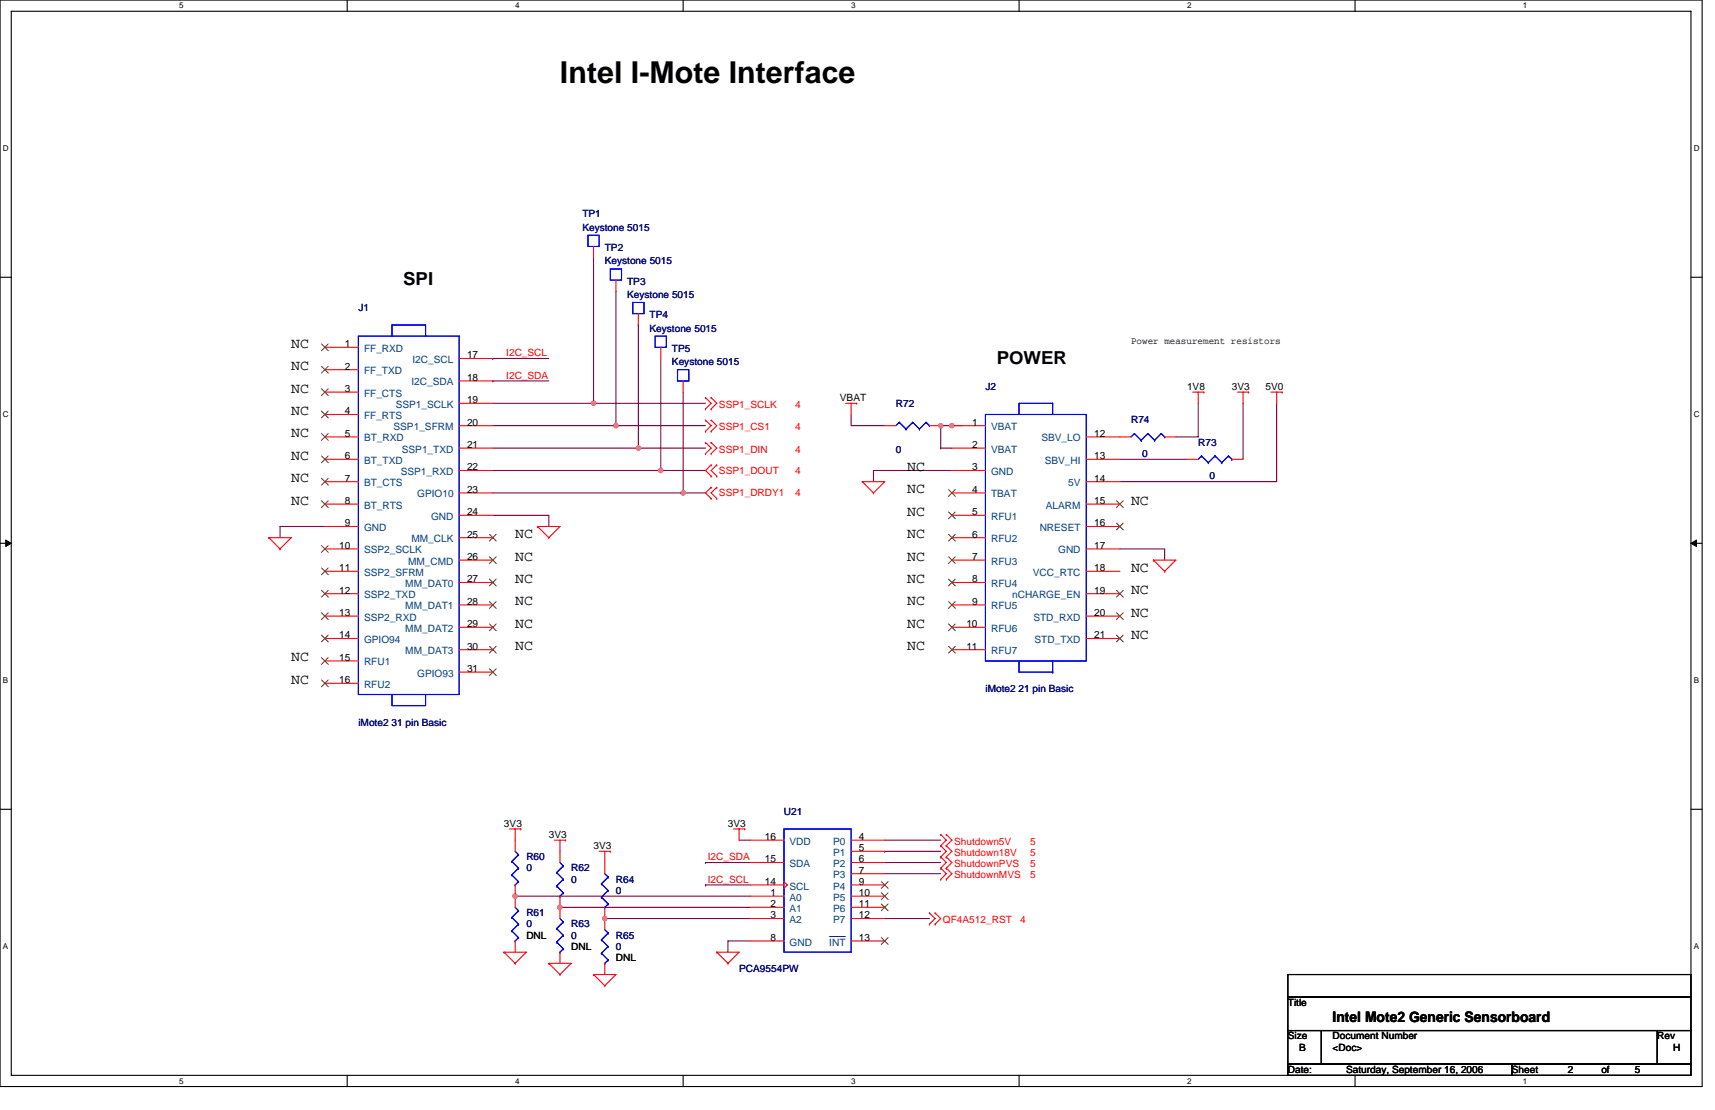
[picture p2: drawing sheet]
<svg xmlns="http://www.w3.org/2000/svg" width="432mm" height="279mm" viewBox="0 0 432 279" stroke-linecap="round" stroke-linejoin="round" font-family="sans-serif">
<path d="M0 0h428.6v273.5h-428.6zM2.8 2.8h422.9v267.9h-422.9z" fill="none" stroke="#000" stroke-width=".28"/>
<g fill="#fff">
<path d="M45.1 .3h1.1v2.3h-1.1z"/>
<path d="M45.1 271h1.1v2.2h-1.1z"/>
</g>
<path d="M87.4 0v2.8M87.4 270.7v2.8" fill="none" stroke="#000" stroke-width=".28"/>
<g fill="#fff">
<path d="M129.7 .3h1.1v2.3h-1.1z"/>
<path d="M129.7 271h1.1v2.2h-1.1z"/>
</g>
<path d="M172 0v2.8M172 270.7v2.8" fill="none" stroke="#000" stroke-width=".28"/>
<g fill="#fff">
<path d="M214.3 .3h1.1v2.3h-1.1z"/>
<path d="M214.3 271h1.1v2.2h-1.1z"/>
</g>
<path d="M256.6 0v2.8M256.6 270.7v2.8" fill="none" stroke="#000" stroke-width=".28"/>
<g fill="#fff">
<path d="M298.9 .3h1.1v2.3h-1.1z"/>
<path d="M298.9 271h1.1v2.2h-1.1z"/>
</g>
<path d="M341.2 0v2.8M341.2 270.7v2.8" fill="none" stroke="#000" stroke-width=".28"/>
<g fill="#fff">
<path d="M383.5 .3h1.1v2.3h-1.1z"/>
<path d="M383.5 271h1.1v2.2h-1.1z"/>
<path d="M.7 36.3h1.5v2.3h-1.5z"/>
<path d="M426.5 36.3h1.4v2.3h-1.4z"/>
<path d="M.7 103.3h1.5v2.2h-1.5z"/>
<path d="M426.5 103.3h1.4v2.2h-1.4z"/>
</g>
<path d="M0 69.8h2.8M425.7 69.8h2.9" fill="none" stroke="#000" stroke-width=".28"/>
<g fill="#fff">
<path d="M.7 170.2h1.4v2.3h-1.4z"/>
<path d="M426.5 170.2h1.3v2.3h-1.3z"/>
</g>
<path d="M0 136.8h2.8M425.7 136.8h2.9" fill="none" stroke="#000" stroke-width=".28"/>
<path d="M1.4 135.9l1.4 .9-1.4 .8zM425.7 136.8l1.4-.9v1.7z" fill="#000" stroke="#000" stroke-width=".25"/>
<g fill="#fff">
<path d="M.7 237.2h1.4v2.2h-1.4z"/>
<path d="M426.4 237.2h1.4v2.2h-1.4z"/>
</g>
<path d="M0 203.7h2.8M425.7 203.7h2.9M324.3 245.3h101.4v5.7h-101.4zM324.3 251h101.4v8.4h-101.4zM324.3 259.4h8.4v8.5h-8.4zM332.7 259.4h84.6v8.5h-84.6zM417.3 259.4h8.4v8.5h-8.4zM324.3 267.9h56.3v2.8h-56.3zM380.6 267.9h45.1v2.8h-45.1z" fill="none" stroke="#000" stroke-width=".28"/>
<g fill="none" stroke="#800040" stroke-width=".28">
<path d="M149.4 64.9v36.6M155.1 73.3v33.8M124.1 95.9h.1M124.1 90.2h.1M124.1 95.9h14.1M124.1 90.2h14.1M160.7 81.8h.1M160.7 81.8v31M166.4 90.2v28.2M172 98.7v25.4M124.1 101.5h25.3M124.1 118.4h42.3"/>
<path d="M124.1 107.1h31M124.1 112.8h36.6M149.4 101.5h.1M149.4 101.5h28.2M155.1 107.1h.1M155.1 107.1h22.5M160.7 112.8h16.9M166.4 118.4h.1M166.4 118.4h11.2M214.3 104.3v2.8h8.5M236.9 112.8h.1M236.9 112.8h2.8"/>
<path d="M239.7 118.4h-19.8v2.8M239.7 107.1h.1M239.7 107.1h2.8M239.7 107.1h-2.8v5.7M282 115.6h16.9M301.7 101.5v8.5h-5.6M313 101.5v14.1M321.4 101.5v19.7h-39.4M81.8 132.5h-11.3v2.8M124.1 129.7h14.1v2.8M124.1 124.1h47.9M172 124.1h.1"/>
<path d="M172 124.1h5.6M282 138.2h11.2v2.8M177.6 217.1h.1M177.6 217.1h11.3M186.1 211.5h2.8M222.8 217.1h14.1M222.8 219.9h14.1M222.8 211.5h14.1M222.8 214.3h.1M222.8 214.3h14.1M129.7 225.6h.1M129.7 225.6h59.2"/>
<path d="M141 228.4h.1M141 228.4h47.9M152.3 231.2h.1M152.3 231.2h36.6M177.6 222.8h.1M177.6 222.8h11.3M188.9 236.9h-5.6v2.8M222.8 231.2h11.2"/>
</g>
<g fill="#f0f" stroke="#f0f" stroke-width=".28">
<circle cx="166.3" cy="118.4" r=".55"/>
<circle cx="149.4" cy="101.5" r=".56"/>
<circle cx="155.1" cy="107.1" r=".55"/>
<circle cx="172" cy="124.1" r=".56"/>
<circle cx="160.7" cy="112.8" r=".55"/>
<circle cx="129.7" cy="225.5" r=".56"/>
<circle cx="141" cy="228.4" r=".56"/>
<circle cx="152.2" cy="231.2" r=".55"/>
<circle cx="239.6" cy="107.1" r=".55"/>
<circle cx="236.8" cy="107.1" r=".55"/>
</g>
<g fill="none" stroke="#f00" stroke-width=".28">
<path d="M149.4 62v2.9M155.1 70.5v2.8M160.7 79v2.8M81.8 98.7h8.4M81.8 87.4h8.4M81.8 93h8.4M115.6 95.9h8.5M115.6 90.2h8.5M166.4 87.4v2.8M172 95.9v2.8M300.3 98.7h2.8M301.7 98.7v2.8"/>
<path d="M303.1 98.7h.1M311.6 98.7h2.8M313 98.7v2.8M314.4 98.7h.1M320 98.7h2.8M321.4 98.7v2.8M322.8 98.7h.1M81.8 104.3h8.4M81.8 110h8.4M81.8 115.6h8.4M115.6 101.5h8.5M115.6 118.4h8.5"/>
<path d="M115.6 112.8h8.5M115.6 107.1h8.5M177.6 102.9h.1M177.6 100.1h.1M177.6 114.2h.1M177.6 111.4h.1M177.6 108.6h.1M177.6 105.7h.1M177.6 100.1l1.4 1.4-1.4 1.4M177.6 111.4l1.4 1.4-1.4 1.4M177.6 105.7l1.4 1.4-1.4 1.5M179 117h.1"/>
<path d="M179 119.8h.1M179 102.9h.1M179 100.1h.1M179 114.2h.1M179 111.4h.1M179 108.6h.1M179 105.7h.1M179 117l-1.4 1.4 1.4 1.4M179 100.1l1.5 1.4-1.5 1.4M179 111.4l1.5 1.4-1.5 1.4M179 105.7l1.5 1.4-1.5 1.5M180.5 119.8h.1"/>
<path d="M180.5 117h.1M180.5 117l-1.5 1.4 1.5 1.4M212.9 101.5h2.8M214.3 101.5v2.8M215.7 101.5h.1M222.8 107.1h2.8M234 107.1h2.9M239.7 118.4h8.4M239.7 112.8h8.4M239.7 107.1h8.4M273.5 110h11.3M273.5 115.6h8.5"/>
<path d="M293.2 110h2.9M298.9 115.6h2.8M310.2 115.6h2.8M67.7 135.3h5.6l-2.8 2.9M67.7 135.3h.1M67.7 135.3l2.8 2.9M70.5 138.2h.1M81.8 121.2h8.4M81.8 126.9h8.4M81.8 132.5h8.4M81.8 138.2h8.4M115.6 135.3h8.5"/>
<path d="M115.6 129.7h8.5M115.6 124.1h8.5M135.3 132.5h5.7l-2.8 2.8M135.3 132.5h.1M135.3 132.5l2.9 2.8M138.2 135.3h.1M179 122.7h.1M179 125.5h.1M179 122.7l-1.4 1.4 1.4 1.4M180.5 125.5h.1M180.5 122.7h.1M180.5 122.7l-1.5 1.4 1.5 1.4"/>
<path d="M217.1 121.2h5.7l-2.9 2.9M217.1 121.2h.1M217.1 121.2l2.8 2.9M219.9 124.1h.1M239.7 135.3h8.4M239.7 129.7h8.4M239.7 124.1h8.4M273.5 121.2h8.5M273.5 126.9h8.5M273.5 132.5h8.5M273.5 138.2h8.5M81.8 143.8h8.4"/>
<path d="M81.8 149.4h8.4M81.8 155.1h8.4M115.6 157.9h8.5M115.6 152.3h8.5M115.6 146.6h8.5M115.6 141h8.5M239.7 157.9h8.4M239.7 152.3h8.4M239.7 146.6h8.4M239.7 141h8.4M273.5 143.8h8.5M273.5 149.4h8.5"/>
<path d="M273.5 155.1h8.5M290.4 141h5.7l-2.9 2.8M290.4 141h.1M290.4 141l2.8 2.8M293.2 143.8h.1M81.8 160.7h8.4M81.8 166.4h8.4M81.8 172h8.4M115.6 169.2h8.5M115.6 163.5h8.5M239.7 163.5h8.4M273.5 160.7h8.5"/>
<path d="M128.3 208.7h2.8M129.7 208.7v5.6M131.1 208.7h.1M139.6 211.5h2.8M141 211.5v5.6M142.4 211.5h.1M150.9 214.3h2.8M152.3 214.3v5.6M153.7 214.3h.1M184.7 208.7h2.8M186.1 208.7v2.8M187.5 208.7h.1"/>
<path d="M188.9 211.5h8.5M188.9 217.1h8.5M214.3 211.5h8.5M214.3 214.3h8.5M214.3 217.1h8.5M214.3 219.9h8.5M236.9 218.5h.1M236.9 215.7h.1M236.9 212.9h.1M236.9 210.1h.1M236.9 215.7l1.4 1.4-1.4 1.4M236.9 218.5l1.4 1.4-1.4 1.4"/>
<path d="M236.9 212.9l1.4 1.4-1.4 1.4M236.9 210.1l1.4 1.4-1.4 1.4M238.3 218.5h.1M238.3 215.7h.1M238.3 212.9h.1M238.3 210.1h.1M238.3 215.7l1.4 1.4-1.4 1.4M238.3 218.5l1.4 1.4-1.4 1.4M238.3 212.9l1.4 1.4-1.4 1.4M238.3 210.1l1.4 1.4-1.4 1.4M126.9 239.7h5.6l-2.8 2.8M126.9 239.7h.1"/>
<path d="M126.9 239.7l2.8 2.8M129.7 222.8v5.6M129.7 236.9v2.8M141 225.6v5.6M141 239.7v2.8M152.3 228.4v5.6M180.5 239.7h5.6l-2.8 2.8M180.5 239.7h.1M180.5 239.7l2.8 2.8M188.9 236.9h8.5M188.9 222.8h8.5M188.9 225.6h8.5"/>
<path d="M188.9 228.4h8.5M188.9 231.2h8.5M197.4 221.9l.8 .9-.8 .8M214.3 236.9h8.5M214.3 222.8h8.5M214.3 225.6h8.5M214.3 228.4h8.5M214.3 231.2h8.5M234 232.6h.1M234 229.8h.1M234 229.8l1.4 1.4-1.4 1.4M235.4 232.6h.1"/>
<path d="M235.4 229.8h.1M235.4 229.8l1.5 1.4-1.5 1.4M236.9 221.3h.1M238.3 221.3h.1M129.7 242.5h.1M138.2 242.5h5.6l-2.8 2.8M138.2 242.5h.1M138.2 242.5l2.8 2.8M141 245.3h.1M149.4 245.3h5.7l-2.8 2.8M149.4 245.3h.1M149.4 245.3l2.9 2.8"/>
<path d="M152.3 248.1h.1M152.3 242.5v2.8M183.3 242.5h.1"/>
</g>
<g fill="none" stroke="#00f" stroke-width=".28">
<path d="M148 59.2h2.9v2.8h-2.9zM153.7 67.7h2.8v2.8h-2.8zM159.3 76.1h2.8v2.9h-2.8zM90.2 84.6h25.4v90.2h-25.4zM98.7 84.6v-2.8h8.4v2.8M165 84.6h2.8v2.8h-2.8zM170.6 93h2.8v2.9h-2.8zM226.4 106.3h.1M226.4 106.3l-.8 .8M226.4 106.3l1.7 1.7M228.1 108h.1M229.8 106.3h.1"/>
<path d="M229.8 106.3l-1.7 1.7M229.8 106.3l1.7 1.7M231.5 108h.1M233.2 106.3h.1M233.2 106.3l-1.7 1.7M233.2 106.3l.8 .8M234 107.1h.1M248.1 104.3h25.4v62.1h-25.4zM256.6 104.3v-2.8h8.4v2.8M285.6 109.1h.1M285.6 109.1l-.8 .9M285.6 109.1l1.7 1.7"/>
<path d="M287.3 110.8h.1M289 109.1h.1M289 109.1l-1.7 1.7M289 109.1l1.7 1.7M290.7 110.8h.1M292.4 109.1h.1M292.4 109.1l-1.7 1.7M292.4 109.1l.8 .9M293.2 110h.1M302.5 114.8h.1M302.5 114.8l-.8 .8M302.5 114.8l1.7 1.7"/>
<path d="M304.2 116.5h.1M305.9 114.8h.1M305.9 114.8l-1.7 1.7M305.9 114.8l1.7 1.7M307.6 116.5h.1M309.3 114.8h.1M309.3 114.8l-1.7 1.7M309.3 114.8l.9 .8M310.2 115.6h.1M98.7 174.8v2.8h8.4v-2.8M107.1 174.8h.1M256.6 166.4v2.8h8.4"/>
<path d="M265 166.4v2.8M265 169.2h.1M128.9 216.8h.1M128.9 216.8l1.7 1.7M129.7 214.3l.9 .8M130.6 215.1h.1M130.6 218.5h.1M130.6 215.1l-1.7 1.7M130.6 218.5l-1.7 1.7M140.1 219.6h.1M140.1 219.6l1.7 1.7M141 217.1l.8 .9"/>
<path d="M141.8 218h.1M141.8 218l-1.7 1.6M152.3 219.9l.8 .9M197.4 208.7h16.9v31h-16.9zM128.9 220.2h.1M128.9 230.9h.1M128.9 234.3h.1M128.9 220.2l1.7 1.7M128.9 230.9l1.7 1.7M128.9 234.3l1.7 1.7M129.7 222.8h.1M129.7 236.9h.1"/>
<path d="M129.7 228.4l.9 .8M130.6 221.9h.1M130.6 229.2h.1M130.6 232.6h.1M130.6 236h.1M130.6 221.9l-.9 .9M130.6 229.2l-1.7 1.7M130.6 232.6l-1.7 1.7M130.6 236l-.9 .9M140.1 233.7h.1M140.1 237.1h.1M140.1 223h.1"/>
<path d="M140.1 233.7l1.7 1.7M140.1 237.1l1.7 1.7M140.1 223l1.7 1.7M141 239.7h.1M141 225.6h.1M141 231.2l.8 .9M141.8 232.1h.1M141.8 235.4h.1M141.8 238.8h.1M141.8 221.3h.1M141.8 224.7h.1M141.8 232.1l-1.7 1.6"/>
<path d="M141.8 235.4l-1.7 1.7M141.8 238.8l-.8 .9M141.8 221.3l-1.7 1.7M141.8 224.7l-.8 .9M151.4 222.5h.1M151.4 225.8h.1M151.4 236.6h.1M151.4 239.9h.1M151.4 222.5l1.7 1.7M151.4 225.8l1.7 1.7M151.4 236.6l1.7 1.7M151.4 239.9l1.7 1.7"/>
<path d="M152.3 228.4h.1M152.3 234l.8 .9M153.1 220.8h.1M153.1 224.2h.1M153.1 227.5h.1M153.1 234.9h.1M153.1 238.3h.1M153.1 220.8l-1.7 1.7M153.1 224.2l-1.7 1.6M153.1 227.5l-.8 .9M153.1 234.9l-1.7 1.7M153.1 238.3l-1.7 1.6"/>
<path d="M152.3 242.5h.1M153.1 241.6h.1M153.1 241.6l-.8 .9"/>
</g>
<g fill="none" stroke="#804000" stroke-width=".25">
<path d="M80.9 86.6l1.8 1.7M80.9 92.2l1.8 1.7M80.9 97.9l1.8 1.7M82.6 86.6l-1.7 1.7M82.6 92.2l-1.7 1.7M82.6 97.9l-1.7 1.7M80.9 103.5l1.8 1.7M80.9 109.1l1.8 1.7M80.9 114.8l1.8 1.7M82.6 103.5l-1.7 1.7M82.6 109.1l-1.7 1.7M82.6 114.8l-1.7 1.7"/>
<path d="M80.9 120.4l1.8 1.7M80.9 126l1.8 1.8M80.9 137.3l1.8 1.7M82.6 120.4l-1.7 1.7M82.6 126l-1.7 1.8M82.6 137.3l-1.7 1.7M123.2 134.5l1.7 1.7M124.9 134.5l-1.7 1.7M238.8 134.5l1.7 1.7M238.8 123.2l1.7 1.7M238.8 128.9l1.7 1.7M240.5 134.5l-1.7 1.7"/>
<path d="M240.5 123.2l-1.7 1.7M240.5 128.9l-1.7 1.7M281.1 126l1.7 1.8M281.1 131.7l1.7 1.7M282.8 126l-1.7 1.8M282.8 131.7l-1.7 1.7M80.9 143l1.8 1.7M80.9 148.6l1.8 1.7M80.9 154.2l1.8 1.8M80.9 159.9l1.8 1.7M82.6 143l-1.7 1.7M82.6 148.6l-1.7 1.7"/>
<path d="M82.6 154.2l-1.7 1.8M82.6 159.9l-1.7 1.7M123.2 157.1l1.7 1.7M123.2 151.4l1.7 1.7M123.2 145.8l1.7 1.7M123.2 140.1l1.7 1.8M124.9 157.1l-1.7 1.7M124.9 151.4l-1.7 1.7M124.9 145.8l-1.7 1.7M124.9 140.1l-1.7 1.8M238.8 140.1l1.7 1.8M238.8 145.8l1.7 1.7"/>
<path d="M238.8 151.4l1.7 1.7M238.8 157.1l1.7 1.7M240.5 140.1l-1.7 1.8M240.5 145.8l-1.7 1.7M240.5 151.4l-1.7 1.7M240.5 157.1l-1.7 1.7M281.1 148.6l1.7 1.7M281.1 154.2l1.7 1.8M281.1 159.9l1.7 1.7M282.8 148.6l-1.7 1.7M282.8 154.2l-1.7 1.8M282.8 159.9l-1.7 1.7"/>
<path d="M80.9 165.5l1.8 1.7M80.9 171.2l1.8 1.7M82.6 165.5l-1.7 1.7M82.6 171.2l-1.7 1.7M123.2 168.3l1.7 1.8M123.2 162.7l1.7 1.7M124.9 168.3l-1.7 1.8M124.9 162.7l-1.7 1.7M238.8 162.7l1.7 1.7M240.5 162.7l-1.7 1.7M221.9 221.9l1.7 1.7M221.9 224.7l1.7 1.7"/>
<path d="M221.9 227.5l1.7 1.8M221.9 236l1.7 1.7M223.6 221.9l-1.7 1.7M223.6 224.7l-1.7 1.7M223.6 227.5l-1.7 1.8M223.6 236l-1.7 1.7"/>
</g>
<path d="M208.8 235.7h4.1" fill="none" stroke="#004080" stroke-width=".25"/>
<text font-size="7.6" x="141" y="21">Intel I-Mote Interface</text>
<g font-size="4.5">
<text x="101.5" y="71.9">SPI</text>
<text x="251" y="91.6">POWER</text>
</g>
<g font-size="3.7">
<text x="73.3" y="87.5">NC</text>
<text x="73.3" y="93.2">NC</text>
<text x="73.3" y="98.8">NC</text>
<text x="73.3" y="104.4">NC</text>
<text x="73.3" y="110.1">NC</text>
<text x="73.3" y="115.7">NC</text>
<text x="228.4" y="118.5">NC</text>
<text x="73.3" y="121.3">NC</text>
<text x="228.4" y="124.2">NC</text>
<text x="73.3" y="127">NC</text>
<text x="228.4" y="129.8">NC</text>
<text x="284.8" y="127">NC</text>
<text x="129.7" y="135.4">NC</text>
<text x="228.4" y="135.4">NC</text>
<text x="129.7" y="141.1">NC</text>
<text x="228.4" y="141.1">NC</text>
<text x="284.8" y="143.9">NC</text>
<text x="129.7" y="146.7">NC</text>
<text x="228.4" y="146.7">NC</text>
<text x="284.8" y="149.5">NC</text>
<text x="129.7" y="152.4">NC</text>
<text x="228.4" y="152.4">NC</text>
<text x="284.8" y="155.2">NC</text>
<text x="129.7" y="158">NC</text>
<text x="228.4" y="158">NC</text>
<text x="284.8" y="160.8">NC</text>
<text x="73.3" y="166.5">NC</text>
<text x="129.7" y="163.6">NC</text>
<text x="228.4" y="163.6">NC</text>
<text x="73.3" y="172.1">NC</text>
<text x="335.5" y="257.2">Intel Mote2 Generic Sensorboard</text>
</g>
<g font-size="2.5" fill="#000080">
<text x="146.6" y="54.7">TP1</text>
<text x="146.6" y="58.1">Keystone 5015</text>
<text x="152.3" y="63.2">TP2</text>
<text x="152.3" y="66.5">Keystone 5015</text>
<text x="157.9" y="71.6">TP3</text>
<text x="157.9" y="75">Keystone 5015</text>
<text x="90.2" y="78.4">J1</text>
<text x="163.5" y="80.1">TP4</text>
<text x="163.5" y="83.5">Keystone 5015</text>
<text x="169.2" y="88.5">TP5</text>
<text x="169.2" y="91.9">Keystone 5015</text>
<text x="248.1" y="98.1">J2</text>
<text x="225.6" y="102.3">R72</text>
<text x="284.8" y="106.6">R74</text>
<text x="225.6" y="113.9">0</text>
<text x="301.7" y="112.2">R73</text>
<text x="287.6" y="115">0</text>
<text x="304.5" y="120.7">0</text>
<text x="248.1" y="174.2">iMote2 21 pin Basic</text>
<text x="90.2" y="182.7">iMote2 31 pin Basic</text>
<text x="197.4" y="205.3">U21</text>
<text x="132.5" y="216.5">R60</text>
<text x="132.5" y="219.4">0</text>
<text x="143.8" y="219.4">R62</text>
<text x="143.8" y="222.2">0</text>
<text x="155.1" y="222.2">R64</text>
<text x="155.1" y="225">0</text>
<text x="132.5" y="230.6">R61</text>
<text x="132.5" y="233.4">0</text>
<text x="143.8" y="233.4">R63</text>
<text x="143.8" y="236.3">0</text>
<text x="155.1" y="236.3">R65</text>
<text x="155.1" y="239.1">0</text>
<text x="186.1" y="244.7">PCA9554PW</text>
</g>
<g font-size="2.5">
<text x="86.8" y="87.4">1</text>
<text x="284.8" y="86.6">Power measurement resistors</text>
<text x="86.8" y="93">2</text>
<text x="117.6" y="95.9">18</text>
<text x="117.6" y="90.2">17</text>
<text x="86.8" y="98.7">3</text>
<text x="117.6" y="101.5">19</text>
<text x="211.5" y="100.9">VBAT</text>
<text x="298.9" y="98.1">1V8</text>
<text x="310.2" y="98.1">3V3</text>
<text x="318.6" y="98.1">5V0</text>
<text x="86.8" y="104.3">4</text>
<text x="117.6" y="107.1">20</text>
<text x="244.7" y="107.1">1</text>
<text x="86.8" y="110">5</text>
<text x="117.6" y="112.8">21</text>
<text x="244.7" y="112.8">2</text>
<text x="275.5" y="110">12</text>
<text x="86.8" y="115.6">6</text>
<text x="117.6" y="118.4">22</text>
<text x="244.7" y="118.4">3</text>
<text x="275.5" y="115.6">13</text>
<text x="86.8" y="121.2">7</text>
<text x="117.6" y="124.1">23</text>
<text x="244.7" y="124.1">4</text>
<text x="275.5" y="121.2">14</text>
<text x="86.8" y="126.9">8</text>
<text x="117.6" y="129.7">24</text>
<text x="244.7" y="129.7">5</text>
<text x="275.5" y="126.9">15</text>
<text x="86.8" y="132.5">9</text>
<text x="117.6" y="135.3">25</text>
<text x="244.7" y="135.3">6</text>
<text x="275.5" y="132.5">16</text>
<text x="85.4" y="138.2">10</text>
<text x="85.4" y="143.8">11</text>
<text x="117.6" y="141">26</text>
<text x="244.7" y="141">7</text>
<text x="275.5" y="143.8">18</text>
<text x="275.5" y="138.2">17</text>
<text x="85.4" y="149.4">12</text>
<text x="117.6" y="146.6">27</text>
<text x="244.7" y="146.6">8</text>
<text x="275.5" y="149.4">19</text>
<text x="85.4" y="155.1">13</text>
<text x="117.6" y="152.3">28</text>
<text x="244.7" y="152.3">9</text>
<text x="275.5" y="155.1">20</text>
<text x="85.4" y="160.7">14</text>
<text x="117.6" y="157.9">29</text>
<text x="243.3" y="157.9">10</text>
<text x="275.5" y="160.7">21</text>
<text x="85.4" y="166.3">15</text>
<text x="117.6" y="163.5">30</text>
<text x="243.3" y="163.5">11</text>
<text x="85.4" y="172">16</text>
<text x="117.6" y="169.2">31</text>
<text x="126.9" y="208.1">3V3</text>
<text x="183.3" y="208.1">3V3</text>
<text x="138.2" y="210.9">3V3</text>
<text x="149.4" y="213.7">3V3</text>
<text x="192.6" y="211.5">16</text>
<text x="216.3" y="211.5">4</text>
<text x="216.3" y="214.3">5</text>
<text x="192.6" y="217.1">15</text>
<text x="216.3" y="217.1">6</text>
<text x="216.3" y="219.9">7</text>
<text x="192.6" y="222.7">14</text>
<text x="194" y="225.6">1</text>
<text x="216.3" y="222.7">9</text>
<text x="216.3" y="225.6">10</text>
<text x="194" y="228.4">2</text>
<text x="194" y="231.2">3</text>
<text x="216.3" y="228.4">11</text>
<text x="216.3" y="231.2">12</text>
<text x="132.5" y="236.3">DNL</text>
<text x="143.8" y="239.1">DNL</text>
<text x="194" y="236.8">8</text>
<text x="216.3" y="236.8">13</text>
<text x="155.1" y="241.9">DNL</text>
<text x="324.3" y="253.2">Title</text>
<text x="324.3" y="261.6">Size</text>
<text x="335.5" y="261.6">Document Number</text>
<text x="417.3" y="261.6">Rev</text>
<text x="327.1" y="264.5">B</text>
<text x="335.5" y="264.5">&lt;Doc&gt;</text>
<text x="421.2" y="264.5">H</text>
<text x="324.3" y="270.1">Date:</text>
<text x="338.9" y="270.1">Saturday, September 16, 2006</text>
<text x="380.6" y="270.1">Sheet</text>
<text x="394.7" y="270.1">2</text>
<text x="403.2" y="270.1">of</text>
<text x="411.6" y="270.1">5</text>
</g>
<g font-size="2.5" fill="#004080">
<text x="91.7" y="88.6">FF_RXD</text>
<text x="91.7" y="94.2">FF_TXD</text>
<text x="103.9" y="91.4">I2C_SCL</text>
<text x="91.7" y="99.8">FF_CTS</text>
<text x="103.6" y="97">I2C_SDA</text>
<text x="91.7" y="105.5">FF_RTS</text>
<text x="99.6" y="102.7">SSP1_SCLK</text>
<text x="91.7" y="111.1">BT_RXD</text>
<text x="99.1" y="108.3">SSP1_SFRM</text>
<text x="101.2" y="113.9">SSP1_TXD</text>
<text x="249.5" y="108.3">VBAT</text>
<text x="249.5" y="113.9">VBAT</text>
<text x="262.2" y="111.1">SBV_LO</text>
<text x="91.7" y="116.8">BT_TXD</text>
<text x="100.9" y="119.6">SSP1_RXD</text>
<text x="249.5" y="119.6">GND</text>
<text x="263" y="116.8">SBV_HI</text>
<text x="91.7" y="122.4">BT_CTS</text>
<text x="105" y="125.2">GPIO10</text>
<text x="249.5" y="125.2">TBAT</text>
<text x="269" y="122.4">5V</text>
<text x="91.7" y="128">BT_RTS</text>
<text x="108.5" y="130.9">GND</text>
<text x="249.5" y="130.9">RFU1</text>
<text x="263.3" y="128">ALARM</text>
<text x="91.7" y="133.7">GND</text>
<text x="103.6" y="136.5">MM_CLK</text>
<text x="249.5" y="136.5">RFU2</text>
<text x="261.8" y="133.7">NRESET</text>
<text x="91.7" y="139.3">SSP2_SCLK</text>
<text x="102.7" y="142.1">MM_CMD</text>
<text x="249.5" y="142.1">RFU3</text>
<text x="266.4" y="139.3">GND</text>
<text x="91.7" y="144.9">SSP2_SFRM</text>
<text x="102" y="147.8">MM_DAT0</text>
<text x="249.5" y="147.8">RFU4</text>
<text x="260.1" y="144.9">VCC_RTC</text>
<text x="91.7" y="150.6">SSP2_TXD</text>
<text x="102" y="153.4">MM_DAT1</text>
<text x="249.5" y="153.4">RFU5</text>
<text x="254.8" y="150.6">nCHARGE_EN</text>
<text x="91.7" y="156.2">SSP2_RXD</text>
<text x="91.7" y="161.9">GPIO94</text>
<text x="102" y="159">MM_DAT2</text>
<text x="249.5" y="159">RFU6</text>
<text x="260.2" y="156.2">STD_RXD</text>
<text x="260.5" y="161.9">STD_TXD</text>
<text x="91.7" y="167.5">RFU1</text>
<text x="102" y="164.7">MM_DAT3</text>
<text x="249.5" y="164.7">RFU7</text>
<text x="91.7" y="173.1">RFU2</text>
<text x="105" y="170.3">GPIO93</text>
<text x="198.8" y="212.6">VDD</text>
<text x="209.8" y="212.6">P0</text>
<text x="209.8" y="215.4">P1</text>
<text x="198.8" y="218.2">SDA</text>
<text x="209.8" y="218.2">P2</text>
<text x="209.8" y="221.1">P3</text>
<text x="198.8" y="223.9">SCL</text>
<text x="198.8" y="226.7">A0</text>
<text x="209.8" y="223.9">P4</text>
<text x="209.8" y="226.7">P5</text>
<text x="198.8" y="229.5">A1</text>
<text x="198.8" y="232.3">A2</text>
<text x="209.8" y="229.5">P6</text>
<text x="209.8" y="232.3">P7</text>
<text x="198.8" y="238">GND</text>
<text x="208.8" y="238">INT</text>
</g>
<g font-size="2.5" fill="#f00">
<text x="127.5" y="89.7">I2C_SCL</text>
<text x="127.5" y="95.3">I2C_SDA</text>
<text x="181" y="102.6">SSP1_SCLK</text>
<text x="200.2" y="102.6">4</text>
<text x="181" y="113.9">SSP1_DIN</text>
<text x="181" y="108.3">SSP1_CS1</text>
<text x="200.2" y="108.3">4</text>
<text x="200.2" y="113.9">4</text>
<text x="181" y="119.3">SSP1_DOUT</text>
<text x="200.2" y="119.3">4</text>
<text x="181" y="124.9">SSP1_DRDY1</text>
<text x="200.2" y="124.9">4</text>
<text x="240.2" y="215.4">Shutdown18V</text>
<text x="240.2" y="212.6">Shutdown5V</text>
<text x="259.4" y="215.4">5</text>
<text x="259.4" y="212.6">5</text>
<text x="178.2" y="216.5">I2C_SDA</text>
<text x="240.2" y="218.2">ShutdownPVS</text>
<text x="240.2" y="221">ShutdownMVS</text>
<text x="259.4" y="218.2">5</text>
<text x="259.4" y="221">5</text>
<text x="178.2" y="222.2">I2C_SCL</text>
<text x="237.4" y="232.3">QF4A512_RST</text>
<text x="256.9" y="232.3">4</text>
</g>
<g font-size="2">
<text x="45.1" y="2.1">5</text>
<text x="129.7" y="2.1">4</text>
<text x="214.3" y="2.1">3</text>
<text x="298.9" y="2.1">2</text>
<text x="383.5" y="2.1">1</text>
<text x=".7" y="38.1">D</text>
<text x="426.5" y="38.1">D</text>
<text x=".7" y="105.1">C</text>
<text x="426.5" y="105.1">C</text>
<text x=".7" y="172">B</text>
<text x="426.5" y="172">B</text>
<text x=".7" y="239">A</text>
<text x="426.5" y="239">A</text>
<text x="45.1" y="272.8">5</text>
<text x="129.7" y="272.8">4</text>
<text x="214.3" y="272.8">3</text>
<text x="298.9" y="272.8">2</text>
<text x="383.5" y="272.8">1</text>
</g>
</svg>
